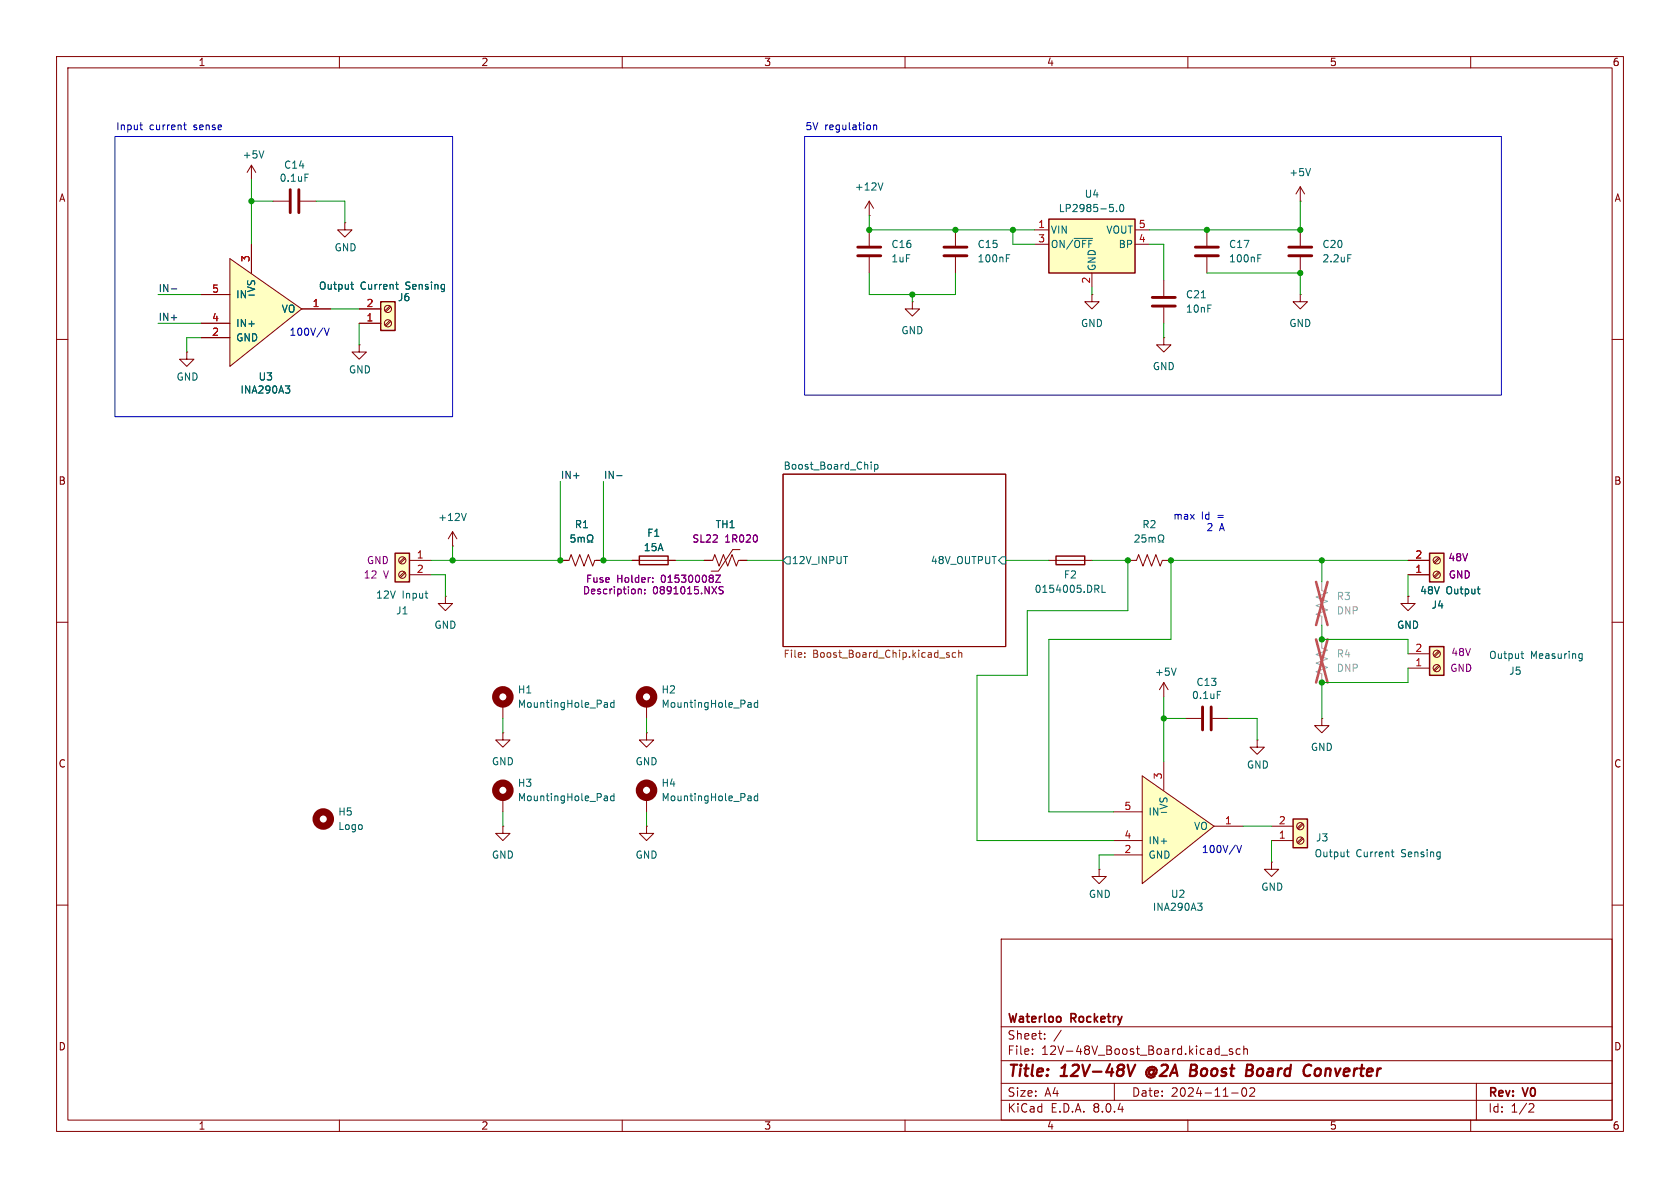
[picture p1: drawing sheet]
<svg xmlns="http://www.w3.org/2000/svg" width="297mm" height="210mm" viewBox="0 0 297 210" stroke-linecap="round" stroke-linejoin="round" font-family="sans-serif">
<g fill="none" stroke="#840000" stroke-width=".18">
<path d="M10 10h277v190h-277zM12 12h273v186h-273zM60 10v2M110 10v2M160 10v2M210 10v2M260 10v2M10 60h2M285 60h2M138.4 83.8h39.4v30.5h-39.4zM10 110h2M285 110h2"/>
<path d="M205.7 120.7l-.7 1.2M205.7 120.7v2.5M205.7 120.7l.8 1.2M233.7 127v1.3h1.2l-1.2 1.2-1.3-1.2h1.3M233.7 127h.1M10 160h2M285 160h2M177 166h108v32h-108zM60 198v2M110 198v2M160 198v2M177 194.5h108"/>
<path d="M177 191.5h108M177 187.5h108M177 181.5h108M182.5 186.3v.1M182.5 185.5v.1M184.7 183.6v.1M184.7 182.8v.1M187.6 182.1l-1.3 2M197 191.5v3M210 198v2M215.9 186.5h1.1M217.7 193.2h1.2"/>
<path d="M217.9 185.5l-.4-.1-.2 .2 .1 .2 .5 .2v.3h-.6M219.2 185.5l-.4-.1-.3 .3v.4l.2 .2h.5M219.7 192.4l.2-.1a.81 .81 0 0 1 .6 .6 .81 .81 0 0 1-.3 .8l-.2 .1a.81 .81 0 0 1-.3-1.4zM219.9 185.5l.2-.1 .4 .1v.9M219.9 184.9v1.5M221 192.4l.5-.1 .2 .1 .1 .3-.9 1.1h.9M260 198v2M261 191.5v6.5M270.5 195.1l.5 .1 .2 .3-1 1.1h1"/>
</g>
<path d="M200.7 188.2l-.9 2M203.1 189.4l.1 .4M203.3 188.7a.92 .92 0 0 0-.7 1 .92 .92 0 0 0 .9 .8M210.5 189.2h.6M210.6 188.2h.7M211.1 189.2l.3 .1M211.3 190.1l-1 .1M211.3 189.1l-.2 .1M220.5 188.2h.7a.49 .49 0 0 1 .3 .5 .49 .49 0 0 1-.4 .5l.2 .1a.58 .58 0 0 1-.3 .9M233.2 188.9a.62 .62 0 0 0-.7 .4v.7a.52 .52 0 0 0 .7 .1" fill="none" stroke="#840000" stroke-width=".4"/>
<path d="M139.1 98.4h.6v1.3h-.6l-.7-.6zM154 81.7v.1M154 82.1v.8M154.6 82.1v1.3M154.6 82.2l.4-.1 .2 .2-.1 .6h-.5M177.2 98.4h.6v1.3h-.6l-.7-.6zM207.9 118.1l-.4 1.3" fill="none" stroke="#006464" stroke-width=".18"/>
<path d="M142.3 116.1v.1M142.3 115.4v.1M167.3 115.6l.6 .4-.2 .2-.4-.1M167.8 115.4h-.3l-.2 .1M168.9 115.4h-.3l-.3 .2 .2 .5h.4M169.5 115.5l.2-.1h.3v.8M169.5 114.9v1.3" fill="none" stroke="#725600" stroke-width=".18"/>
<path d="M228.6 144.8h2.5v5.1h-2.5z" fill="#ffffc2"/>
<path d="M228.6 144.8h2.5v5.1h-2.5z" fill="none" stroke="#840000" stroke-width=".25"/>
<g fill="none" stroke="#840000" stroke-width=".18">
<path d="M224.8 148.6h3.8M224.8 146.1h3.8M230.2 145.5l-.9 .9M230.2 148.1l-.9 .8M230.4 145.7l-.9 .9M230.4 148.3l-.9 .8"/>
<circle cx="229.9" cy="148.6" r=".63"/>
<circle cx="229.9" cy="146" r=".63"/>
</g>
<path d="M238 150.6h.5M238.2 150.2v1.1l.3 .2M246 150.6h.4M246.1 151.3l.3 .2" fill="none" stroke="#006464" stroke-width=".18"/>
<path d="M67.3 53.3h2.5v5.1h-2.5z" fill="#ffffc2"/>
<path d="M67.3 53.3h2.5v5.1h-2.5zM186.7 98.3h5.1v1.5h-5.1z" fill="none" stroke="#840000" stroke-width=".25"/>
<g fill="none" stroke="#840000" stroke-width=".18">
<path d="M48.3 35.6h2.8M53.1 35.6h2.8M63.5 57.2h3.8M63.5 54.6h3.8M68.9 54.1l-.9 .8M68.9 56.6l-.9 .9M69.1 54.3l-.9 .8M69.1 56.8l-.9 .9M193 52.1v1.2h-1.2l1.2 1.3 1.3-1.3h-1.3M193 52.1h.1M213.4 40.6v2.8M213.4 45.5v2.8"/>
<path d="M185.4 99.1h7.6M209.5 127h2.8M214.4 127h2.8"/>
<circle cx="68.6" cy="54.6" r=".63"/>
<circle cx="68.6" cy="57.1" r=".63"/>
</g>
<path d="M53.9 30.8h.6M62 50.3h.5M62.2 49.9v1l.3 .2M69.9 50.3h.5M70.1 50.9l.3 .2M222.4 45.6h.4M222.4 45h.6M194.8 103.4v1.3h.6M215.2 122.2h.6" fill="none" stroke="#006464" stroke-width=".18"/>
<path d="M51.3 33.5v4.1M52.8 33.5v4.1M211.3 45.2h4.1M211.3 43.7h4.1M212.6 125v4M214.1 125v4" fill="none" stroke="#840000" stroke-width=".51"/>
<path d="M233.7 113v1.6l1 .3-2 .8 2 .8-2 .7 2 .8-2 .7 1 .4v1.6" fill="none" stroke="#a1a1a1" stroke-width=".18"/>
<path d="M232.7 113l2 7.7M234.7 113l-2 7.7" fill="none" stroke="#e75356" stroke-width=".46"/>
<path d="M252.7 114.3h2.6v5.1h-2.6z" fill="#ffffc2"/>
<path d="M252.7 114.3h2.6v5.1h-2.6z" fill="none" stroke="#840000" stroke-width=".25"/>
<g fill="none" stroke="#840000" stroke-width=".18">
<path d="M61 39.4v1.2h1.2l-1.2 1.3-1.3-1.3h1.3M61 39.4h.1M153.7 38.1h.1M153.7 35.6l-.8 1.2M153.7 35.6v2.5M153.7 35.6l.7 1.2M229.9 35.6h.1M229.9 33l-.8 1.3M229.9 33v2.6M229.9 33l.7 1.3M229.9 52.1v1.2h1.2l-1.2 1.3-1.3-1.3h1.3M229.9 52.1h.1"/>
<path d="M63.5 61v1.2h1.3l-1.3 1.3-1.3-1.3h1.3M63.5 61h.1M248.9 118.1h3.8M248.9 115.6h3.8M254.3 115.1l-.8 .8M254.3 117.6l-.8 .8M254.5 115.2l-.9 .9M254.5 117.8l-.9 .8"/>
<circle cx="254" cy="118.1" r=".63"/>
<circle cx="254" cy="115.6" r=".63"/>
</g>
<path d="M156.1 32.3l-.4 1.3M231.7 29.8l-.4 1.3M268.9 115.6h.5M269.1 115.1v1.1l.3 .2M279.2 115.6h.5M279.2 116.3h.5M279.7 115.6v1l-.1 .2h-.3" fill="none" stroke="#006464" stroke-width=".18"/>
<path d="M201.9 137.2l12.7 8.9-12.7 10.1z" fill="#ffffc2"/>
<g fill="none" stroke="#840000" stroke-width=".18">
<path d="M229.9 40.6v2.8M229.9 45.5v2.8M80 96.5h.1M80 94l-.8 1.3M80 94v2.5M80 94l.8 1.3M201.9 137.2l12.7 8.9-12.7 10.1zM205.7 134.6v5.1M194.3 153.7v1.2h1.3l-1.3 1.3-1.3-1.3h1.3M194.3 153.7h.1M196.8 151.1h5.1M196.8 148.6h5.1"/>
<path d="M196.8 143.5h5.1M214.6 146.1h5.1M224.8 152.4v1.3h1.3l-1.3 1.2-1.3-1.2h1.3M224.8 152.4h.1"/>
</g>
<path d="M238.3 45h.6M82.4 90.7l-.4 1.3M211.7 159.7h.8l-.4 .4M212.3 160.1l.2 .3v.3l-.2 .2" fill="none" stroke="#006464" stroke-width=".18"/>
<path d="M227.8 45.2h4.1M227.8 43.7h4.1" fill="none" stroke="#840000" stroke-width=".51"/>
<path d="M185.4 38.7h15.3v9.6h-15.3z" fill="#ffffc2"/>
<path d="M185.4 38.7h15.3v9.6h-15.3z" fill="none" stroke="#840000" stroke-width=".25"/>
<path d="M182.9 40.6h2.5M182.9 43.2h2.5M193 48.3v2.5M200.7 40.6h2.5M200.7 43.2h2.5" fill="none" stroke="#840000" stroke-width=".18"/>
<path d="M196.2 36.1h.6M196.7 36.7l.1 .2-.1 .4M197.4 37.3v.1M198.1 36.3l.1-.2a.68 .68 0 0 1 .5 .7 .68 .68 0 0 1-.5 .6l-.1-.1-.2-.4zM189.9 42.1h3.2" fill="none" stroke="#006464" stroke-width=".18"/>
<path d="M233.7 102.9v1.5l1 .4-2 .7 2 .8-2 .8 2 .7-2 .8 1 .4v1.5" fill="none" stroke="#a1a1a1" stroke-width=".18"/>
<path d="M232.7 102.9l2 7.6M234.7 102.9l-2 7.6" fill="none" stroke="#e75356" stroke-width=".46"/>
<path d="M252.7 97.8h2.6v5.1h-2.6z" fill="#ffffc2"/>
<path d="M252.7 97.8h2.6v5.1h-2.6z" fill="none" stroke="#840000" stroke-width=".25"/>
<g fill="none" stroke="#840000" stroke-width=".18">
<path d="M33 62.2v1.3h1.3l-1.3 1.3-1.3-1.3h1.3M33 62.2h.1M248.9 99.1h3.8M254.3 98.6l-.8 .8M254.5 98.7l-.9 .9M248.9 105.4v1.3h1.3l-1.3 1.3-1.3-1.3h1.3M248.9 105.4h.1M248.9 101.6h3.8M254.3 101.1l-.8 .8M254.5 101.3l-.9 .8M222.2 130.8v1.3h1.3l-1.3 1.3-1.2-1.3h1.2M222.2 130.8h.1"/>
<circle cx="254" cy="99.1" r=".63"/>
<circle cx="254" cy="101.6" r=".63"/>
</g>
<path d="M261.2 104.1h.4M261.5 105h.1" fill="none" stroke="#006464" stroke-width=".18"/>
<path d="M40.6 45.7l12.7 8.9-12.7 10.2z" fill="#ffffc2"/>
<path d="M44.4 29.2v2.6M44.4 29.2l-.7 1.3M44.4 29.2l.8 1.3M35.6 59.7h5M35.6 57.2h5M35.6 52.1h5M40.6 45.7l12.7 8.9-12.7 10.2zM44.4 43.2v5.1M53.3 54.6h5.1" fill="none" stroke="#840000" stroke-width=".18"/>
<path d="M46.6 26.7l-.4 1.2M50.4 68.2h.8l-.4 .5M51 68.7l.2 .2v.3l-.2 .3" fill="none" stroke="#006464" stroke-width=".18"/>
<path d="M69.8 97.8h2.6v5.1h-2.6z" fill="#ffffc2"/>
<path d="M69.8 97.8h2.6v5.1h-2.6zM113 98.3h5.1v1.5h-5.1z" fill="none" stroke="#840000" stroke-width=".25"/>
<g fill="none" stroke="#840000" stroke-width=".18">
<path d="M35.6 59.7h5M35.6 57.2h5M35.6 52.1h5M44.4 43.2v5.1M53.3 54.6h5.1M63.5 54.6h3.8M63.5 57.2h3.8M153.7 40.6v2.8M153.7 45.5v2.8M161.3 53.3v1.3h1.3l-1.3 1.3-1.3-1.3h1.3M161.3 53.3h.1M168.9 40.6v2.8"/>
<path d="M168.9 45.5v2.8M205.7 59.7v1.3h1.3l-1.3 1.2-1.2-1.2h1.2M205.7 59.7h.1M205.7 49.5v2.8M205.7 54.4v2.8M71.5 98.6l-.9 .8M71.7 98.7l-.9 .9M72.4 99.1h3.8M99.1 99.1h1.5l.4-1.1 .7 2.1 .8-2.1 .8 2.1 .7-2.1 .8 2.1 .4-1h1.5M111.8 99.1h7.6M124.5 99.1h1.5l.4-1.1 .7 2.1 .8-2.1 .8 2.1 .7-2.1 .8 2.1 .4-1h1.5M130.8 97.2h-1.3l-2.5 3.8h-1.3"/>
<path d="M199.4 99.1h1.5l.4-1.1 .8 2.1 .7-2.1 .8 2.1 .7-2.1 .8 2.1 .4-1h1.5M248.9 99.1h3.8M71.5 101.1l-.9 .8M71.7 101.3l-.9 .8M72.4 101.6h3.8M78.7 105.4v1.3h1.3l-1.3 1.3-1.2-1.3h1.2M78.7 105.4h.1M248.9 105.4h.1M248.9 101.6h3.8M88.9 129.5v1.3h1.3l-1.3 1.3-1.3-1.3h1.3M88.9 129.5h.1M88.9 124.5v2.5"/>
<path d="M114.3 129.5v1.3h1.3l-1.3 1.3-1.3-1.3h1.3M114.3 129.5h.1M114.3 124.5v2.5M88.9 146.1v1.2h1.3l-1.3 1.3-1.3-1.3h1.3M88.9 146.1h.1M88.9 141v2.5M114.3 146.1v1.2h1.3l-1.3 1.3-1.3-1.3h1.3M114.3 146.1h.1M114.3 141v2.5"/>
<circle cx="71.1" cy="99.1" r=".63"/>
<circle cx="71.1" cy="101.6" r=".63"/>
</g>
<g fill="none" stroke="#006464" stroke-width=".18">
<path d="M62 50.3h.5M62.2 49.9v1l.3 .2M69.9 50.3h.5M70.1 50.9l.3 .2M177.9 45.6h.4M177.9 45h.6M212.4 52.6h.7M50.4 68.2h.8l-.4 .5M51 68.7l.2 .2v.3l-.2 .3M101.6 94.6h-.6l-.1 .6 .2-.2 .4 .1 .2 .2-.1 .4-.2 .1-.5-.1M102.2 95.1l.4-.1 .1 .2M102.2 95v.8"/>
<path d="M102.7 95.2l.2-.2h.3l.1 .8M102.7 95.2v.6M103.8 95.8h.3v-.2a.54 .54 0 0 1-.2-.8 .54 .54 0 0 1 .7-.2 .58 .58 0 0 1-.1 1v.2h.3M200.7 94.7l.4-.1 .3 .3-.8 .9h.8M202.5 94.6h-.6v.6l.2-.2 .4 .1 .1 .2-.1 .4-.1 .1-.5-.1M203.1 95.1l.4-.1 .2 .2M203.1 95v.8M203.7 95.2l.2-.2h.3v.8M203.7 95.2v.6M204.8 95.8h.3v-.2a.54 .54 0 0 1-.3-.8 .54 .54 0 0 1 .8-.2 .58 .58 0 0 1-.2 1v.2h.3M75.1 104.9h.5M75.5 105.7h.1"/>
<path d="M261.2 104.1h.4M261.5 105h.1M107 124.2h.2l.2 .2v.6M107.4 125h-.4M107.4 124.5l-.4 .1M108.5 123.8v1.2M108.5 124.3l-.3-.1-.3 .2 .2 .6h.4M132.4 124.2h.2l.2 .2v.6M132.8 125h-.4M132.8 124.5l-.4 .1M133.9 124.3l-.3-.1-.3 .2 .2 .6h.4M133.9 123.8v1.2"/>
<path d="M107 140.7h.2l.2 .2v.6M107.4 141.5h-.4M107.4 141l-.4 .1M108.5 140.8l-.3-.1-.3 .2 .2 .6h.4M108.5 140.3v1.2M132.4 140.7h.2l.2 .2v.6M132.8 141.5h-.4M132.8 141l-.4 .1M133.9 140.8l-.3-.1-.3 .2 .2 .6h.4M133.9 140.3v1.2"/>
</g>
<g fill="none" stroke="#840000" stroke-width="1.3">
<circle cx="88.9" cy="123.2" r="1.27"/>
<circle cx="88.9" cy="139.7" r="1.27"/>
<circle cx="114.3" cy="123.2" r="1.27"/>
<circle cx="114.3" cy="139.7" r="1.27"/>
<circle cx="57.1" cy="144.8" r="1.27"/>
</g>
<path d="M133.8 94.8v.8M112.8 104.1v.9M112.8 104.2l.2-.1 .3 .1 .1 .8M114 104.9v.1M114 104.2v.1M115.4 102.8v.1M115.4 102.2v.1M126.5 101.7h.9l-.9 1.2h.9M127.8 103.8l-.4-.1-.2 .1v.4l.5 .2 .1 .3-.2 .3-.5-.1" fill="none" stroke="#840084" stroke-width=".18"/>
<path d="M151.6 45.2h4.1M151.6 43.7h4.1M166.9 45.2h4M166.9 43.7h4M203.7 54.1h4.1M203.7 52.6h4.1" fill="none" stroke="#840000" stroke-width=".51"/>
<path d="M30.3 51.1h.9M109 84.1h1" fill="none" stroke="#0f0f0f" stroke-width=".18"/>
<path d="M20.3 24.1h59.7v49.6h-59.7zM24.7 22.1h.5M24.9 22.8l.3 .1M32.5 22.1h.4M32.6 21.7v1.1l.3 .1M142.2 24.1h123.2v45.8h-123.2zM154.4 22.2l.2-.1h.3l.1 .8M154.4 22.1v.8M57.4 58l.4 1.3 .4-1.3M218.6 149.4l.5 1.3 .4-1.3" fill="none" stroke="#0000c2" stroke-width=".18"/>
<g fill="none" stroke="#009600" stroke-width=".18">
<path d="M44.4 35.6h3.9M44.4 31.8v11.4M55.9 35.6h5.1v3.8M153.7 38.1v2.5h29.2M229.9 35.6v5h-26.7M27.9 52.1h7.7M27.9 57.2h7.7M35.6 59.7h-2.6v2.5M58.4 54.6h5.1M63.5 57.2v3.8M153.7 48.3v3.8h15.2v-3.8M161.3 52.1v1.2"/>
<path d="M179.1 40.6v2.6h3.8M193 50.8v1.3M203.2 43.2h2.5v6.3M205.7 57.2v2.5M213.4 48.3h16.5v3.8M80 96.5v2.6M99.1 85.1v14h-22.9M106.7 85.1v14h5.1M119.4 99.1h5.1M132.1 99.1h6.3M177.8 99.1h7.6M193 99.1h6.4v8.9h-17.8v11.4h-8.9v29.2h24.1"/>
<path d="M233.7 99.1v3.8M248.9 99.1h-41.9v13.9h-21.6v30.5h11.4M76.2 101.6h2.5v3.8M233.7 110.5v2.5h15.2v2.6M248.9 101.6v3.8M248.9 118.1v2.6h-15.2v6.3M88.9 127v2.5M114.3 127v2.5M205.7 123.2v11.4M205.7 127h3.8M217.2 127h5v3.8M88.9 143.5v2.6"/>
<path d="M114.3 143.5v2.6M196.8 151.1h-2.5v2.6M219.7 146.1h5.1M224.8 148.6v3.8"/>
</g>
<g fill="#009600" stroke="#009600" stroke-width=".18">
<circle cx="205.7" cy="127" r=".46"/>
<circle cx="233.7" cy="120.7" r=".46"/>
<circle cx="233.7" cy="113" r=".46"/>
<circle cx="44.4" cy="35.6" r=".46"/>
<circle cx="99.1" cy="99.1" r=".46"/>
<circle cx="80" cy="99.1" r=".46"/>
<circle cx="106.7" cy="99.1" r=".46"/>
<circle cx="207" cy="99.1" r=".46"/>
<circle cx="233.7" cy="99.1" r=".46"/>
<circle cx="199.4" cy="99.1" r=".46"/>
<circle cx="161.3" cy="52.1" r=".46"/>
<circle cx="229.9" cy="48.3" r=".46"/>
<circle cx="168.9" cy="40.6" r=".46"/>
<circle cx="153.7" cy="40.6" r=".46"/>
<circle cx="179.1" cy="40.6" r=".46"/>
<circle cx="213.4" cy="40.6" r=".46"/>
<circle cx="229.9" cy="40.6" r=".46"/>
</g>
<g font-size="2.8" fill="#840000">
<text x="178" y="190.9">Title:</text>
<text x="187.7" y="190.9">12V-48V</text>
<text x="203.5" y="190.9">@2A</text>
<text x="212" y="190.9">Boost</text>
<text x="222.7" y="190.9">Board</text>
<text x="233.7" y="190.9">Converter</text>
</g>
<g font-size="2.1" fill="#840000">
<text x="178" y="184">Sheet:</text>
<text x="178" y="181.2">Waterloo</text>
<text x="189.4" y="181.2">Rocketry</text>
<text x="178" y="186.7">File:</text>
<text x="184.1" y="186.7">12V-48V_Boost_Board.kicad_sch</text>
<text x="178" y="196.9">KiCad</text>
<text x="178" y="194.1">Size:</text>
<text x="184.7" y="194.1">A4</text>
<text x="185.7" y="196.9">E.D.A.</text>
<text x="193.3" y="196.9">8.0.4</text>
<text x="200" y="194.1">Date:</text>
<text x="207" y="194.1">2024-11-02</text>
<text x="263" y="194.3">Rev:</text>
<text x="263" y="196.9">Id:</text>
<text x="267.1" y="196.9">1/2</text>
<text x="269.4" y="194.3">V0</text>
</g>
<g font-size="1.8" fill="#840000">
<text x="35" y="11.9">1</text>
<text x="85" y="11.9">2</text>
<text x="135" y="11.9">3</text>
<text x="185" y="11.9">4</text>
<text x="235" y="11.9">5</text>
<text x="285" y="11.9">6</text>
<text x="10.3" y="35.9">A</text>
<text x="285.3" y="35.9">A</text>
<text x="10.3" y="85.9">B</text>
<text x="285.3" y="85.9">B</text>
<text x="10.3" y="135.9">C</text>
<text x="285.3" y="135.9">C</text>
<text x="10.3" y="185.9">D</text>
<text x="285.3" y="185.9">D</text>
<text x="35" y="199.9">1</text>
<text x="85" y="199.9">2</text>
<text x="135" y="199.9">3</text>
<text x="185" y="199.9">4</text>
<text x="235" y="199.9">5</text>
<text x="285" y="199.9">6</text>
</g>
<g font-size="1.8" fill="#0000c2">
<text x="20.4" y="23.2">Input</text>
<text x="26.4" y="23.2">current</text>
<text x="34.3" y="23.2">sense</text>
<text x="142.3" y="23.2">5V</text>
<text x="145.8" y="23.2">regulation</text>
<text x="51.1" y="59.4">100V/V</text>
<text x="207.3" y="91.9">max</text>
<text x="212.4" y="91.9">Id</text>
<text x="213.2" y="94">2</text>
<text x="215.3" y="91.9">=</text>
<text x="215.6" y="94">A</text>
<text x="212.4" y="150.9">100V/V</text>
</g>
<g font-size="1.8" fill="#006464">
<text x="42.8" y="28.2">+5V</text>
<text x="49.3" y="32.3">0.1uF</text>
<text x="50.1" y="30">C14</text>
<text x="151" y="33.9">+12V</text>
<text x="191.7" y="35.2">U4</text>
<text x="227.8" y="31.3">+5V</text>
<text x="185.7" y="41.5">VIN</text>
<text x="187.1" y="37.7">LP2985-5.0</text>
<text x="195.5" y="41.5">VOUT</text>
<text x="59.1" y="44.6">GND</text>
<text x="157.5" y="46.6">1uF</text>
<text x="157.5" y="44">C16</text>
<text x="172.7" y="46.6">100nF</text>
<text x="172.7" y="44">C15</text>
<text x="185.7" y="44">ON/~{OFF}</text>
<text x="197.7" y="44">BP</text>
<text x="217.2" y="46.6">100nF</text>
<text x="217.2" y="44">C17</text>
<text x="233.7" y="44">C20</text>
<text x="233.7" y="46.6">2.2uF</text>
<text x="41.7" y="52.9">IN-</text>
<text x="45.3" y="51.8" transform="rotate(-90 45.3 51.8)">VS</text>
<text x="56.3" y="51.4">Output</text>
<text x="63.7" y="51.4">Current</text>
<text x="70.3" y="53.4">J6</text>
<text x="71.8" y="51.4">Sensing</text>
<text x="193.9" y="48" transform="rotate(-90 193.9 48)">GND</text>
<text x="209.6" y="52.9">C21</text>
<text x="41.7" y="58">IN+</text>
<text x="49.7" y="55.5">VO</text>
<text x="159.3" y="59.3">GND</text>
<text x="191" y="58">GND</text>
<text x="209.6" y="55.5">10nF</text>
<text x="227.8" y="58">GND</text>
<text x="41.7" y="60.6">GND</text>
<text x="203.7" y="65.6">GND</text>
<text x="31.1" y="67.5">GND</text>
<text x="42.4" y="69.8">INA290A3</text>
<text x="45.6" y="67.5">U3</text>
<text x="61.6" y="66.2">GND</text>
<text x="138.4" y="83.1">Boost_Board_Chip</text>
<text x="77.4" y="92.3">+12V</text>
<text x="101.5" y="93.6">R1</text>
<text x="114.3" y="95.1">F1</text>
<text x="126.4" y="93.6">TH1</text>
<text x="201.9" y="93.6">R2</text>
<text x="113.7" y="97.6">15A</text>
<text x="139.9" y="99.9">12V_INPUT</text>
<text x="164.5" y="99.9">48V_OUTPUT</text>
<text x="66.4" y="106">12V</text>
<text x="71.1" y="106">Input</text>
<text x="182.8" y="105">0154005.DRL</text>
<text x="188" y="102.5">F2</text>
<text x="251" y="105.3">48V</text>
<text x="253" y="107.8">J4</text>
<text x="255.6" y="105.3">Output</text>
<text x="69.9" y="108.8">J1</text>
<text x="76.7" y="111.4">GND</text>
<text x="246.9" y="111.4">GND</text>
<text x="204.1" y="119.7">+5V</text>
<text x="263.2" y="116.7">Output</text>
<text x="266.7" y="119.5">J5</text>
<text x="270.6" y="116.7">Measuring</text>
<text x="91.4" y="122.8">H1</text>
<text x="91.4" y="125.3">MountingHole_Pad</text>
<text x="116.8" y="122.8">H2</text>
<text x="116.8" y="125.3">MountingHole_Pad</text>
<text x="210.6" y="123.8">0.1uF</text>
<text x="211.4" y="121.5">C13</text>
<text x="86.9" y="135.5">GND</text>
<text x="112.3" y="135.5">GND</text>
<text x="220.3" y="136.1">GND</text>
<text x="231.6" y="132.9">GND</text>
<text x="91.4" y="139.3">H3</text>
<text x="91.4" y="141.8">MountingHole_Pad</text>
<text x="116.8" y="139.3">H4</text>
<text x="116.8" y="141.8">MountingHole_Pad</text>
<text x="206.6" y="143.2" transform="rotate(-90 206.6 143.2)">VS</text>
<text x="59.7" y="146.9">Logo</text>
<text x="59.7" y="144.4">H5</text>
<text x="202.9" y="149.5">IN+</text>
<text x="202.9" y="144.4">IN-</text>
<text x="211" y="146.9">VO</text>
<text x="232.6" y="148.9">J3</text>
<text x="86.9" y="152">GND</text>
<text x="112.3" y="152">GND</text>
<text x="202.9" y="152">GND</text>
<text x="232.3" y="151.7">Output</text>
<text x="239.7" y="151.7">Current</text>
<text x="247.8" y="151.7">Sensing</text>
<text x="192.4" y="158.9">GND</text>
<text x="203.7" y="161.2">INA290A3</text>
<text x="206.9" y="158.9">U2</text>
<text x="222.9" y="157.7">GND</text>
</g>
<g font-size="1.8" fill="#a90000">
<text x="183.4" y="40.4">1</text>
<text x="201.2" y="40.4">5</text>
<text x="44.2" y="46.4" transform="rotate(-90 44.2 46.4)">3</text>
<text x="183.4" y="42.9">3</text>
<text x="201.2" y="42.9">4</text>
<text x="37.4" y="51.8">5</text>
<text x="192.8" y="50.2" transform="rotate(-90 192.8 50.2)">2</text>
<text x="37.4" y="59.4">2</text>
<text x="37.4" y="56.9">4</text>
<text x="55.2" y="54.4">1</text>
<text x="64.7" y="56.9">1</text>
<text x="64.7" y="54.4">2</text>
<text x="73.6" y="98.8">1</text>
<text x="73.6" y="101.3">2</text>
<text x="250.1" y="101.3">1</text>
<text x="250.1" y="98.8">2</text>
<text x="250.1" y="117.9">1</text>
<text x="250.1" y="115.3">2</text>
<text x="205.5" y="137.9" transform="rotate(-90 205.5 137.9)">3</text>
<text x="198.7" y="143.3">5</text>
<text x="198.7" y="148.3">4</text>
<text x="216.5" y="145.8">1</text>
<text x="226" y="148.3">1</text>
<text x="226" y="145.8">2</text>
<text x="198.7" y="150.9">2</text>
</g>
<g font-size="1.8" fill="#0f0f0f">
<text x="27.9" y="51.7">IN-</text>
<text x="27.9" y="56.8">IN+</text>
<text x="99.1" y="84.7">IN+</text>
<text x="106.7" y="84.7">IN-</text>
</g>
<g font-size="1.8" fill="#840084">
<text x="64.8" y="99.9">GND</text>
<text x="122.3" y="96.1">SL22</text>
<text x="128.1" y="96.1">1R020</text>
<text x="256" y="99.4">48V</text>
<text x="64.2" y="102.5">12</text>
<text x="67.8" y="102.5">V</text>
<text x="103" y="105.3">Description:</text>
<text x="103.5" y="103.2">Fuse</text>
<text x="109" y="103.2">Holder:</text>
<text x="115.4" y="105.3">0891015.NXS</text>
<text x="117" y="103.2">01530008Z</text>
<text x="256" y="102.5">GND</text>
<text x="256.3" y="119">GND</text>
<text x="256.5" y="116.2">48V</text>
</g>
<g font-size="1.8" fill="#989898">
<text x="236.2" y="106.3">R3</text>
<text x="236.2" y="108.8">DNP</text>
<text x="236.2" y="116.4">R4</text>
<text x="236.2" y="119">DNP</text>
</g>
<g font-size="1.8" fill="#725600">
<text x="138.4" y="116.6">File:</text>
<text x="143.7" y="116.6">Boost_Board_Chip.kicad_sch</text>
</g>
</svg>
